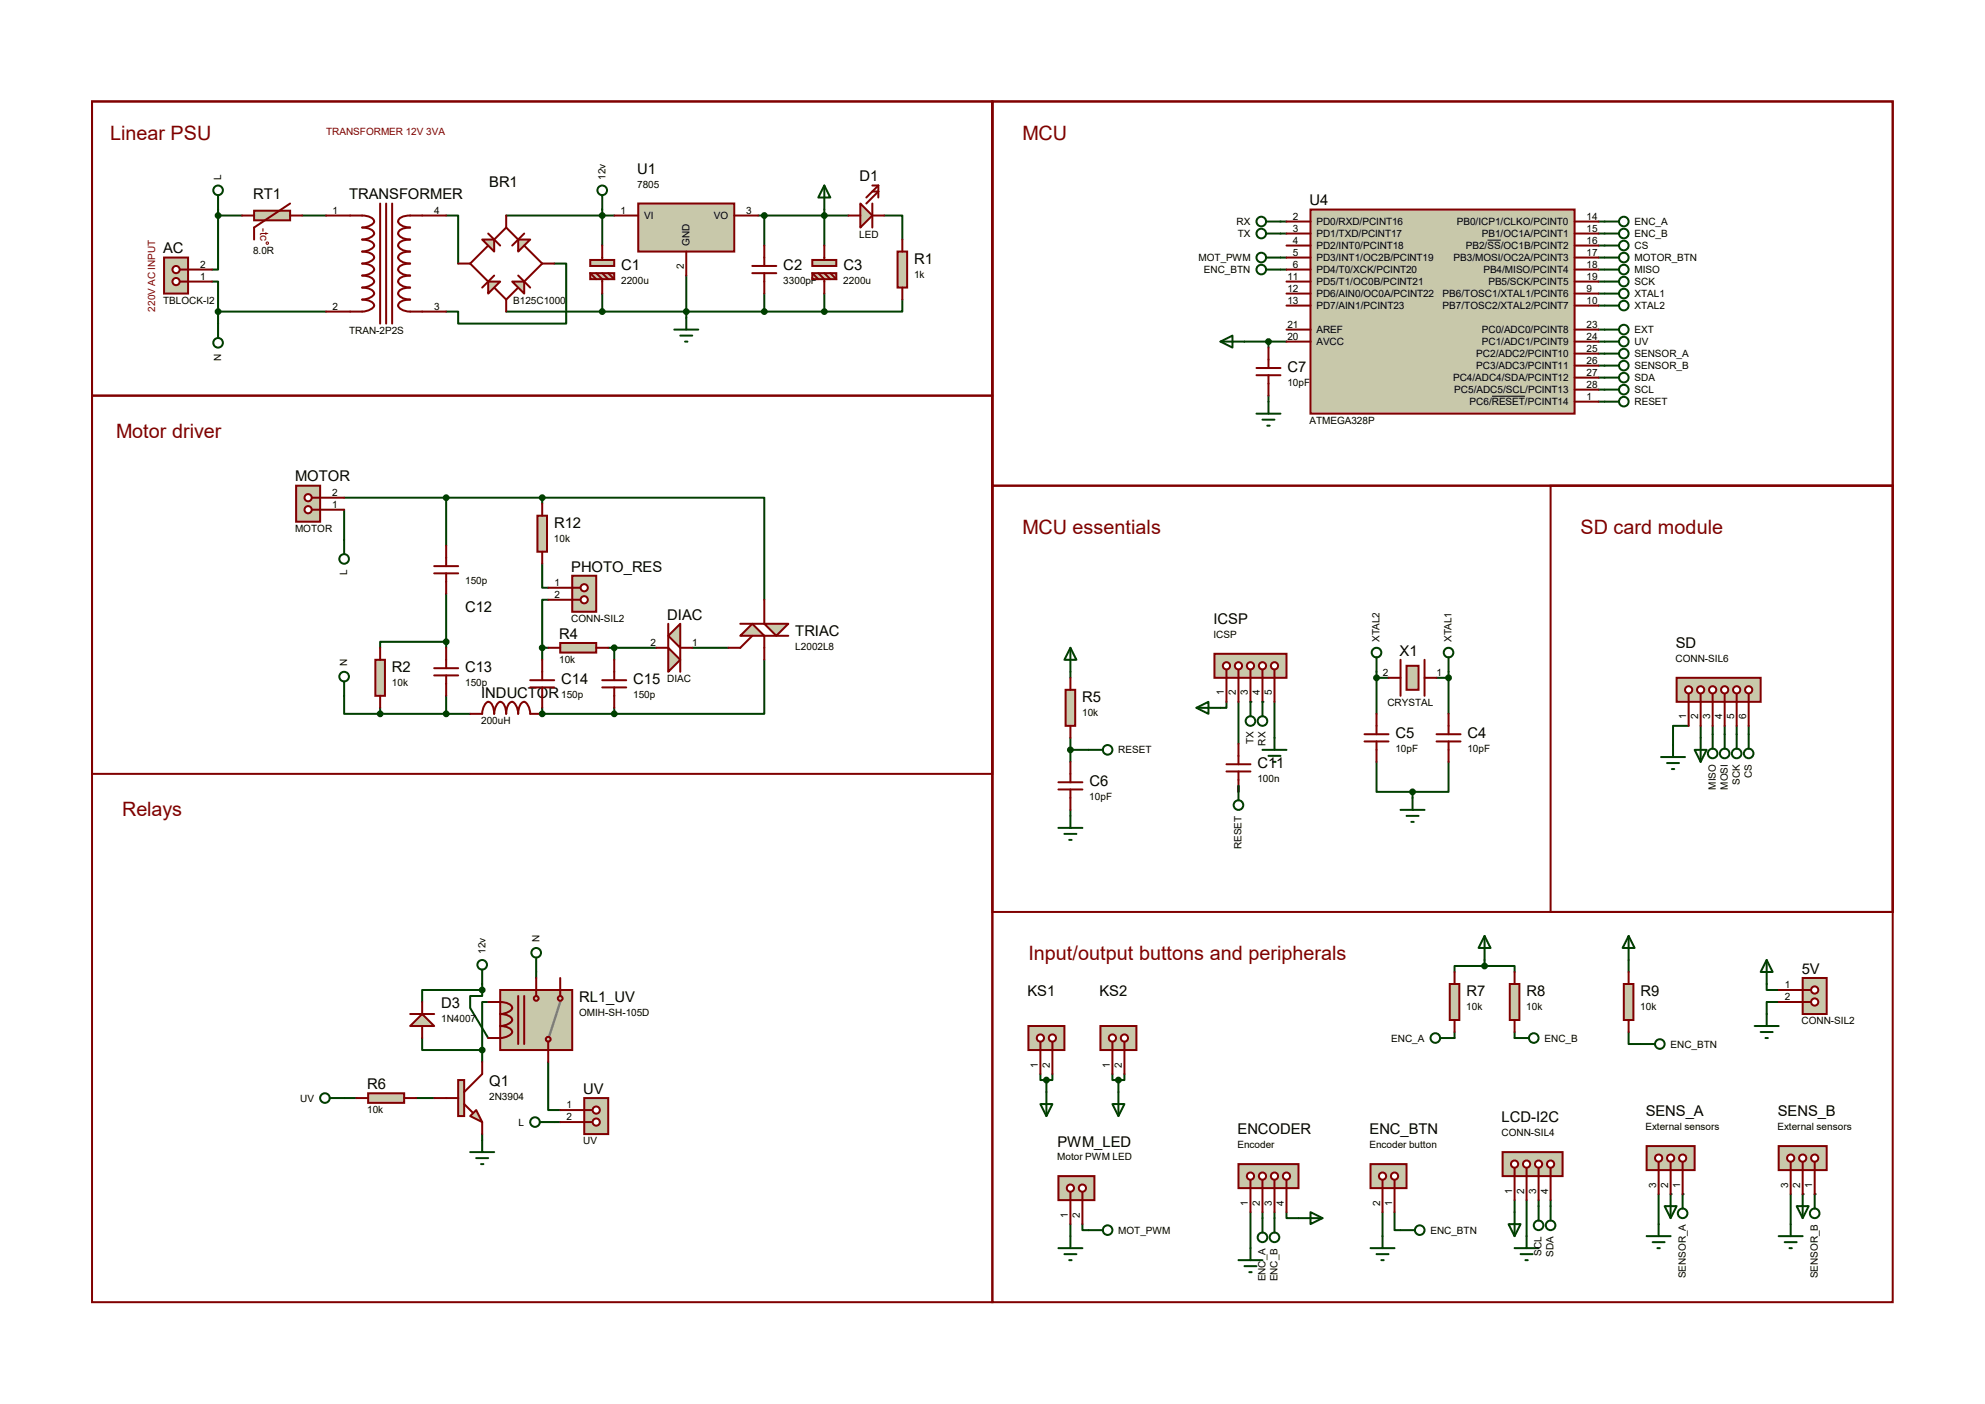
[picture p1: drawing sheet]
<svg xmlns="http://www.w3.org/2000/svg" width="420mm" height="297mm" viewBox="0 0 420 297" stroke-linecap="round" stroke-linejoin="round" font-family="sans-serif">
<g fill="none" stroke="#004000" stroke-width=".42">
<path d="M107.1 45.6h22.9M127.4 44.3v7.6M160.4 45.6h19.1M161.7 45.6v6.3M174.4 44.3v7.6M187.1 45.6h3.8v5.1M263.3 72.3h5.1v1.2M268.4 83.7v1.3M94.4 135.8h-14v1.2M94.4 125.6v11.4M80.4 149.7v1.3h19.1M94.4 147.2v3.8"/>
<path d="M114.7 149.7v1.3M226.5 142.1v1.3M259.5 148.5v1.2h-1.3M262 148.5v8.9M269.7 148.5v7.6M226.5 171.3v1.3M291.3 161.2v6.3h7.6M298.9 167.5v1.3M306.5 161.2v6.3h-7.6M314.1 204.3h6.4v1.3M314.1 204.3h-6.3v1.3M314.1 203.1v1.2"/>
<path d="M373.8 208.2v1.2h2.5M376.3 212h-2.5v2.5M72.8 232.3h2.6M88.1 232.3h3.8M102 239.9v1.3M116 224.7v10.1h2.5M292.5 256.4v5.1"/>
</g>
<circle cx="114.7" cy="151" r=".21" fill="#004000"/>
<g fill="none" stroke="#004000" stroke-width=".42">
<path d="M72.8 107.8v6.4M72.8 105.3h41.9M94.4 105.3v10.1M114.7 119.3v5h1.3M114.7 105.3h47v21.6M114.7 105.3v1.3M114.7 137h1.3M114.7 137v2.6M116 126.9h-1.3v10.1M128.7 137h10.2M130 137v2.6M146.5 137h7.6"/>
<path d="M161.7 139.6v11.4h-31.7M72.8 147.2v3.8h7.6M114.7 151h15.3M130 149.7v1.3M291.3 143.4h2.5M291.3 142.1v8.9M304 143.4h2.5M306.5 142.1v8.9M262 166.2v1.3M89.3 219.6v2.5h12.7M102 209.4h-12.7v2.6M102 209.4v1.3h-2.5v2.5l3.8 6.4"/>
<path d="M102 208.2v1.2M103.3 212h-1.3v10.1M113.5 205.6v1.3M102 222.1v2.6M117.3 237.4h1.2"/>
</g>
<g fill="#004000">
<circle cx="267.1" cy="148.5" r=".21"/>
<circle cx="264.6" cy="148.5" r=".21"/>
</g>
<g fill="none" stroke="#004000" stroke-width=".42">
<path d="M270.9 46.9h1.3M270.9 49.4h1.3M270.9 54.5h1.3M270.9 57h1.3M338.2 46.9h1.3M338.2 49.4h1.3M338.2 54.5h1.3M338.2 57h1.3M338.2 59.6h1.3M338.2 51.9h1.3M268.4 72.3h3.8M338.2 64.6h1.3"/>
<path d="M338.2 62.1h1.3M338.2 79.9h1.3M338.2 77.3h1.3M338.2 74.8h1.3M338.2 72.3h1.3M338.2 69.7h1.3M338.2 85h1.3M338.2 82.4h1.3M226.5 156.1v5.1M226.5 158.6h3.8M357.3 153.5h-3.3v4.1M359.8 153.5v2.6"/>
<path d="M362.4 153.5v1.8M364.9 153.5v1.8M367.5 153.5v1.8M370 153.5v1.8M307.8 218.3v1.3M320.5 218.3v1.3M344.6 218.3v2.6h2.5M344.6 203.1v2.5M220.1 227.2v1.3h1.3M221.4 228.5v2.5M222.7 227.2v1.3h-1.3M235.4 227.2v1.3h1.2"/>
<path d="M236.6 228.5v2.5M237.9 227.2v1.3h-1.3M226.5 259v2.5M229 259v1.2h1.3M264.6 256.4v7.6M267.1 256.4v1.3M269.7 256.4v1.3M272.2 256.4v1.3h2.5M295.1 256.4v3.8h1.2M320.5 253.9v2.5M323 253.9v7.6M325.5 253.9v1.2"/>
<path d="M328.1 253.9v1.2"/>
</g>
<g fill="#004000">
<circle cx="356" cy="252.6" r=".21"/>
<circle cx="353.5" cy="252.6" r=".21"/>
</g>
<path d="M350.9 252.6v6.4" fill="none" stroke="#004000" stroke-width=".42"/>
<g fill="#004000">
<circle cx="384" cy="252.6" r=".21"/>
<circle cx="381.4" cy="252.6" r=".21"/>
</g>
<g fill="none" stroke="#004000" stroke-width=".42">
<path d="M44.9 59.6h1.2v6.3M46.1 45.6v11.4h-1.2M46.1 45.6h5.1M46.1 44.3v1.3M63.9 45.6h5.1M94.4 45.6h2.5v10.2M117.3 55.8h2.5v12.7h-22.9v-2.6h-2.5M145.2 58.3v8.9M46.1 65.9v2.6M46.1 65.9h22.9M107.1 65.9h67.3M127.4 62.1v3.8"/>
<path d="M161.7 62.1v3.8M174.4 62.1v3.8M190.9 63.4v2.5h-16.5M378.9 252.6v6.4"/>
</g>
<path d="M53.8 44.6h7.6v2h-7.6z" fill="#c8c8aa" stroke="#800000" stroke-width=".42"/>
<path d="M51.2 45.6h2.6M61.4 43.1l-7.6 5v2.6M61.4 45.6h2.5" fill="none" stroke="#800000" stroke-width=".42"/>
<circle cx="56.6" cy="51.4" r=".25" fill="none" stroke="#800000" stroke-width=".21"/>
<path d="M109.6 50.7h2.6l-2.6 2.5z" fill="#c8c8aa" stroke="#800000" stroke-width=".42"/>
<path d="M103.3 49.4l2.5 2.5M103.3 51.9l-3.8 3.9 3.8 3.8M104.6 58.3l-2.6 2.5M104.6 50.7l2.5-2.6 2.5 2.6M109.6 58.3l2.6 2.5M110.9 49.4l-2.5 2.5M110.9 51.9l3.8 3.9-3.8 3.8M104.6 60.8l2.5 2.6 2.5-2.6" fill="none" stroke="#800000" stroke-width=".42"/>
<g fill="#c8c8aa" stroke="#800000" stroke-width=".42">
<path d="M103.3 59.6h2.5l-2.5 2.5z"/>
<path d="M102 50.7h2.6v2.5z"/>
<path d="M108.4 59.6h2.5v2.5z"/>
</g>
<path d="M96.9 55.8h2.6M107.1 45.6v2.5M114.7 55.8h2.6M107.1 63.4v2.5" fill="none" stroke="#800000" stroke-width=".42"/>
<g fill="none" stroke="#004000" stroke-width=".42">
<path d="M127.4 41.3v3"/>
<circle cx="127.4" cy="40.3" r="1.02"/>
</g>
<path d="M135 43.1h20.4v10.1h-20.4z" fill="#c8c8aa" stroke="#800000" stroke-width=".42"/>
<path d="M130 45.6h5M145.2 53.2v5.1M155.4 45.6h5" fill="none" stroke="#800000" stroke-width=".42"/>
<g fill="#c8c8aa" stroke="#800000" stroke-width=".42">
<path d="M124.9 55h5.1v1.3h-5.1z"/>
<path d="M124.9 57.8h5.1v1.3h-5.1z"/>
</g>
<path d="M124.9 57.8l1.3 1.3M126.2 57.8l1.2 1.3v3M127.4 51.9v3.1M127.4 57.8l1.3 1.3M128.7 57.8l1.3 1.3M159.2 56.3h5.1M159.2 57.8h5.1M161.7 51.9v4.4M161.7 57.8v4.3" fill="none" stroke="#800000" stroke-width=".42"/>
<circle cx="127.4" cy="45.6" r=".51" fill="#004000" stroke="#004000" stroke-width=".42"/>
<g fill="#c8c8aa" stroke="#800000" stroke-width=".42">
<path d="M171.9 55h5.1v1.3h-5.1z"/>
<path d="M171.9 57.8h5.1v1.3h-5.1z"/>
</g>
<path d="M171.9 57.8l1.2 1.3M173.1 57.8l1.3 1.3v3M174.4 51.9v3.1M174.4 57.8l1.3 1.3M175.7 57.8l1.3 1.3" fill="none" stroke="#800000" stroke-width=".42"/>
<circle cx="161.7" cy="45.6" r=".51" fill="#004000" stroke="#004000" stroke-width=".42"/>
<path d="M182 43.1l2.6 2.5-2.6 2.5z" fill="#c8c8aa" stroke="#800000" stroke-width=".42"/>
<path d="M184.6 39.2h1.2M185.8 39.2l-2.5 2.6M185.8 39.2v2.6M179.5 45.6h2.5M184.6 43.1v5M184.6 40.5h1.2l-2.5 2.6M184.6 45.6h2.5" fill="none" stroke="#800000" stroke-width=".42"/>
<circle cx="174.4" cy="45.6" r=".51" fill="#004000" stroke="#004000" stroke-width=".42"/>
<path d="M189.9 53.2h2v7.6h-2z" fill="#c8c8aa" stroke="#800000" stroke-width=".42"/>
<path d="M190.9 50.7v2.5M190.9 60.8v2.6M296.3 139.6v7.6M301.4 139.6v7.6" fill="none" stroke="#800000" stroke-width=".42"/>
<path d="M142.7 69.7h5M143.9 71h2.6M144.9 72.3h.6M145.2 67.2v2.5" fill="none" stroke="#004000" stroke-width=".42"/>
<path d="M297.6 140.8h2.5v5.1h-2.5z" fill="#c8c8aa" stroke="#800000" stroke-width=".42"/>
<path d="M288.7 155.3h5.1M288.7 156.8h5.1M291.3 151v4.3M291.3 156.8v4.4M293.8 143.4h2.5M301.4 143.4h2.6M304 155.3h5M304 156.8h5M306.5 151v4.3M306.5 156.8v4.4" fill="none" stroke="#800000" stroke-width=".42"/>
<path d="M174.4 39.2l1.3 2.6h-2.6zM174.4 39.2v5.1M258.2 72.3l2.6-1.3v2.5zM258.2 72.3h5.1M296.3 171.3h5.1M297.6 172.6h2.5M298.6 173.9h.5M298.9 168.8v2.5" fill="none" stroke="#004000" stroke-width=".42"/>
<circle cx="298.9" cy="167.5" r=".51" fill="#004000" stroke="#004000" stroke-width=".42"/>
<path d="M225.5 145.9h2v7.6h-2z" fill="#c8c8aa" stroke="#800000" stroke-width=".42"/>
<path d="M265.9 77.9h5M265.9 79.4h5M268.4 73.5v4.4M268.4 79.4v4.3M226.5 143.4v2.5M226.5 153.5v2.6M223.9 165.5h5.1M223.9 167h5.1M226.5 161.2v4.3M226.5 167v4.3" fill="none" stroke="#800000" stroke-width=".42"/>
<path d="M265.9 87.5h5M267.1 88.8h2.6M268.1 90h.5M268.4 85v2.5M226.5 137l1.3 2.6h-2.6zM226.5 137v5.1M223.9 175.1h5.1M225.2 176.4h2.6M226.2 177.7h.5M226.5 172.6v2.5" fill="none" stroke="#004000" stroke-width=".42"/>
<path d="M105.8 209.4h15.3v12.7h-15.3z" fill="#c8c8aa" stroke="#800000" stroke-width=".42"/>
<path d="M118.5 212l-2.3 7.1" fill="none" stroke="#808080" stroke-width=".51"/>
<g fill="#c8c8aa" stroke="#800000" stroke-width=".42">
<circle cx="116" cy="219.8" r=".51"/>
<circle cx="113.5" cy="211.2" r=".51"/>
</g>
<path d="M105.8 212a2.31 2.31 0 0 1 2.6 1.2 2.69 2.69 0 0 1-2.6 1.3 2.31 2.31 0 0 1 2.6 1.3 2.69 2.69 0 0 1-2.6 1.2 2.31 2.31 0 0 1 2.6 1.3 2.69 2.69 0 0 1-2.6 1.3M109.6 210.7v10.2M110.9 210.7v10.2M113.5 209.4v1.3M116 220.3v1.8" fill="none" stroke="#800000" stroke-width=".42"/>
<circle cx="118.5" cy="211.2" r=".51" fill="#c8c8aa" stroke="#800000" stroke-width=".42"/>
<path d="M103.3 212h2.5M103.3 219.6h2.5M113.5 206.9v2.5M118.5 206.9v3.8M116 222.1v2.6" fill="none" stroke="#800000" stroke-width=".42"/>
<g fill="#c8c8aa" stroke="#800000" stroke-width=".42">
<path d="M99.5 236.1l1.3-1.3 1.2 2.6z"/>
<path d="M96.9 228.5h1.3v7.6h-1.3z"/>
</g>
<path d="M91.9 232.3h5M98.2 233.6l1.8 1.7M102 224.7v2.5l-3.8 3.8M102 237.4v2.5" fill="none" stroke="#800000" stroke-width=".42"/>
<g fill="none" stroke="#004000" stroke-width=".42">
<path d="M102 205.1v3.1M99.5 243.7h5.1M100.8 245h2.5M101.8 246.3h.5M102 241.2v2.5"/>
<circle cx="102" cy="204.1" r="1.02"/>
</g>
<path d="M89.3 214.5l2.6 2.5h-5.1z" fill="#c8c8aa" stroke="#800000" stroke-width=".42"/>
<path d="M86.8 214.5h5.1M89.3 212v2.5M89.3 217v2.6" fill="none" stroke="#800000" stroke-width=".42"/>
<path d="M77.9 231.3h7.6v2h-7.6z" fill="#c8c8aa" stroke="#800000" stroke-width=".42"/>
<path d="M75.4 232.3h2.5M85.5 232.3h2.6" fill="none" stroke="#800000" stroke-width=".42"/>
<g fill="none" stroke="#004000" stroke-width=".42">
<path d="M69.8 232.3h3"/>
<circle cx="68.7" cy="232.3" r="1.02"/>
</g>
<path d="M306.7 208.2h2.1v7.6h-2.1z" fill="#c8c8aa" stroke="#800000" stroke-width=".42"/>
<path d="M307.8 205.6v2.6M307.8 215.8v2.5" fill="none" stroke="#800000" stroke-width=".42"/>
<path d="M319.4 208.2h2.1v7.6h-2.1z" fill="#c8c8aa" stroke="#800000" stroke-width=".42"/>
<path d="M320.5 205.6v2.6M320.5 215.8v2.5" fill="none" stroke="#800000" stroke-width=".42"/>
<path d="M314.1 198l1.3 2.5h-2.6zM314.1 198v5.1" fill="none" stroke="#004000" stroke-width=".42"/>
<circle cx="314.1" cy="204.3" r=".51" fill="#004000" stroke="#004000" stroke-width=".42"/>
<path d="M343.6 208.2h2v7.6h-2z" fill="#c8c8aa" stroke="#800000" stroke-width=".42"/>
<path d="M344.6 205.6v2.6M344.6 215.8v2.5" fill="none" stroke="#800000" stroke-width=".42"/>
<circle cx="268.4" cy="72.3" r=".51" fill="#004000" stroke="#004000" stroke-width=".42"/>
<g fill="none" stroke="#004000" stroke-width=".42">
<path d="M339.5 72.3h3.1"/>
<circle cx="343.6" cy="72.3" r="1.02"/>
</g>
<path d="M257 138.3h15.2v5.1h-15.2z" fill="#c8c8aa" stroke="#800000" stroke-width=".42"/>
<path d="M259.5 141.6v1.8" fill="none" stroke="#800000" stroke-width=".42"/>
<circle cx="259.5" cy="140.8" r=".76" fill="#fff" stroke="#800000" stroke-width=".42"/>
<path d="M262 141.6v1.8" fill="none" stroke="#800000" stroke-width=".42"/>
<circle cx="262" cy="140.8" r=".76" fill="#fff" stroke="#800000" stroke-width=".42"/>
<path d="M264.6 141.6v1.8" fill="none" stroke="#800000" stroke-width=".42"/>
<circle cx="264.6" cy="140.8" r=".76" fill="#fff" stroke="#800000" stroke-width=".42"/>
<path d="M267.1 141.6v1.8" fill="none" stroke="#800000" stroke-width=".42"/>
<circle cx="267.1" cy="140.8" r=".76" fill="#fff" stroke="#800000" stroke-width=".42"/>
<path d="M269.7 141.6v1.8" fill="none" stroke="#800000" stroke-width=".42"/>
<circle cx="269.7" cy="140.8" r=".76" fill="#fff" stroke="#800000" stroke-width=".42"/>
<path d="M259.5 143.4v5.1M262 143.4v5.1M264.6 143.4v5.1M267.1 143.4v5.1M269.7 143.4v5.1" fill="none" stroke="#800000" stroke-width=".42"/>
<g fill="none" stroke="#004000" stroke-width=".42">
<path d="M339.5 69.7h3.1M253.2 149.7l2.5-1.2v2.5zM253.2 149.7h5M267.1 158.6h5.1M268.4 159.9h2.5M269.7 156.1v2.5M269.4 161.2h.5"/>
<circle cx="343.6" cy="69.7" r="1.02"/>
</g>
<path d="M262 246.3h12.7v5h-12.7z" fill="#c8c8aa" stroke="#800000" stroke-width=".42"/>
<path d="M264.6 249.6v1.7" fill="none" stroke="#800000" stroke-width=".42"/>
<circle cx="264.6" cy="248.8" r=".76" fill="#fff" stroke="#800000" stroke-width=".42"/>
<path d="M267.1 249.6v1.7" fill="none" stroke="#800000" stroke-width=".42"/>
<circle cx="267.1" cy="248.8" r=".76" fill="#fff" stroke="#800000" stroke-width=".42"/>
<path d="M269.7 249.6v1.7" fill="none" stroke="#800000" stroke-width=".42"/>
<circle cx="269.7" cy="248.8" r=".76" fill="#fff" stroke="#800000" stroke-width=".42"/>
<path d="M272.2 249.6v1.7" fill="none" stroke="#800000" stroke-width=".42"/>
<circle cx="272.2" cy="248.8" r=".76" fill="#fff" stroke="#800000" stroke-width=".42"/>
<path d="M264.6 251.3v5.1M267.1 251.3v5.1M269.7 251.3v5.1M272.2 251.3v5.1" fill="none" stroke="#800000" stroke-width=".42"/>
<path d="M290 264h5.1M291.3 265.3h2.5M292.3 266.6h.5M292.5 261.5v2.5" fill="none" stroke="#004000" stroke-width=".42"/>
<path d="M290 246.3h7.6v5h-7.6z" fill="#c8c8aa" stroke="#800000" stroke-width=".42"/>
<path d="M295.1 249.6v1.7" fill="none" stroke="#800000" stroke-width=".42"/>
<circle cx="295.1" cy="248.8" r=".76" fill="#fff" stroke="#800000" stroke-width=".42"/>
<path d="M292.5 249.6v1.7" fill="none" stroke="#800000" stroke-width=".42"/>
<circle cx="292.5" cy="248.8" r=".76" fill="#fff" stroke="#800000" stroke-width=".42"/>
<path d="M262 157.4v4.3M259.5 163.2h5.1M259.5 161.7h5.1M262 163.2v4.3M292.5 251.3v5.1M295.1 251.3v5.1" fill="none" stroke="#800000" stroke-width=".42"/>
<path d="M123.6 232.3h5.1v7.6h-5.1z" fill="#c8c8aa" stroke="#800000" stroke-width=".42"/>
<path d="M123.6 234.8h1.8" fill="none" stroke="#800000" stroke-width=".42"/>
<circle cx="126.2" cy="234.8" r=".76" fill="#fff" stroke="#800000" stroke-width=".42"/>
<path d="M123.6 237.4h1.8" fill="none" stroke="#800000" stroke-width=".42"/>
<circle cx="126.2" cy="237.4" r=".76" fill="#fff" stroke="#800000" stroke-width=".42"/>
<path d="M118.5 234.8h5.1M118.5 237.4h5.1" fill="none" stroke="#800000" stroke-width=".42"/>
<path d="M62.7 102.7h5v7.7h-5z" fill="#c8c8aa" stroke="#800000" stroke-width=".42"/>
<path d="M66 107.8h1.7" fill="none" stroke="#800000" stroke-width=".42"/>
<circle cx="65.2" cy="107.8" r=".76" fill="#fff" stroke="#800000" stroke-width=".42"/>
<path d="M66 105.3h1.7" fill="none" stroke="#800000" stroke-width=".42"/>
<circle cx="65.2" cy="105.3" r=".76" fill="#fff" stroke="#800000" stroke-width=".42"/>
<path d="M67.7 107.8h5.1M67.7 105.3h5.1" fill="none" stroke="#800000" stroke-width=".42"/>
<path d="M34.7 54.5h5.1v7.6h-5.1z" fill="#c8c8aa" stroke="#800000" stroke-width=".42"/>
<path d="M38 59.6h1.8" fill="none" stroke="#800000" stroke-width=".42"/>
<circle cx="37.3" cy="59.6" r=".76" fill="#fff" stroke="#800000" stroke-width=".42"/>
<path d="M38 57h1.8" fill="none" stroke="#800000" stroke-width=".42"/>
<circle cx="37.3" cy="57" r=".76" fill="#fff" stroke="#800000" stroke-width=".42"/>
<path d="M39.8 59.6h5.1M39.8 57h5.1" fill="none" stroke="#800000" stroke-width=".42"/>
<g fill="none" stroke="#004000" stroke-width=".42">
<path d="M339.5 74.8h3.1M339.5 77.3h3.1M350.9 259v2.5M356 252.6v3.1M348.4 261.5h5.1M349.7 262.8h2.5M350.7 264h.5"/>
<circle cx="343.6" cy="74.8" r="1.02"/>
<circle cx="343.6" cy="77.3" r="1.02"/>
<circle cx="356" cy="256.7" r="1.02"/>
</g>
<path d="M381.4 206.9h5.1v7.6h-5.1z" fill="#c8c8aa" stroke="#800000" stroke-width=".42"/>
<path d="M381.4 209.4h1.8" fill="none" stroke="#800000" stroke-width=".42"/>
<circle cx="384" cy="209.4" r=".76" fill="#fff" stroke="#800000" stroke-width=".42"/>
<path d="M381.4 212h1.8" fill="none" stroke="#800000" stroke-width=".42"/>
<circle cx="384" cy="212" r=".76" fill="#fff" stroke="#800000" stroke-width=".42"/>
<path d="M91.9 119.8h5M94.4 115.4v4.4M91.9 121.3h5M94.4 121.3v4.3M94.4 137v4.4M91.9 141.4h5M91.9 142.9h5M94.4 142.9v4.3M376.3 209.4h5.1M376.3 212h5.1" fill="none" stroke="#800000" stroke-width=".42"/>
<path d="M371.3 217h5M372.5 218.3h2.6M373.5 219.6h.6M373.8 203.1l1.3 2.5h-2.6zM373.8 203.1v5.1M373.8 214.5v2.5" fill="none" stroke="#004000" stroke-width=".42"/>
<path d="M79.4 139.6h2v7.6h-2z" fill="#c8c8aa" stroke="#800000" stroke-width=".42"/>
<path d="M80.4 137v2.6M114.7 139.6v4.3M130 139.6v4.3M80.4 147.2v2.5M99.5 151h2.5a2.69 2.69 0 0 1 1.3-2.5 2.31 2.31 0 0 1 1.3 2.5 2.69 2.69 0 0 1 1.2-2.5 2.31 2.31 0 0 1 1.3 2.5 2.31 2.31 0 0 1 1.3-2.5 2.69 2.69 0 0 1 1.2 2.5 2.31 2.31 0 0 1 1.3-2.5 2.69 2.69 0 0 1 1.3 2.5h2.5M112.2 145.4h5.1M112.2 143.9h5.1M114.7 145.4v4.3M127.4 145.4h5.1M127.4 143.9h5.1M130 145.4v4.3" fill="none" stroke="#800000" stroke-width=".42"/>
<g fill="#004000" stroke="#004000" stroke-width=".42">
<circle cx="80.4" cy="151" r=".51"/>
<circle cx="94.4" cy="135.8" r=".51"/>
<circle cx="94.4" cy="151" r=".51"/>
<circle cx="114.7" cy="151" r=".51"/>
</g>
<path d="M118.5 136h7.7v2h-7.7z" fill="#c8c8aa" stroke="#800000" stroke-width=".42"/>
<path d="M116 137h2.5M126.2 137h2.5" fill="none" stroke="#800000" stroke-width=".42"/>
<path d="M113.7 109.1h2v7.6h-2z" fill="#c8c8aa" stroke="#800000" stroke-width=".42"/>
<path d="M114.7 106.6v2.5M114.7 116.7v2.6" fill="none" stroke="#800000" stroke-width=".42"/>
<path d="M121.1 121.8h5.1v7.6h-5.1z" fill="#c8c8aa" stroke="#800000" stroke-width=".42"/>
<path d="M121.1 124.3h1.8" fill="none" stroke="#800000" stroke-width=".42"/>
<circle cx="123.6" cy="124.3" r=".76" fill="#fff" stroke="#800000" stroke-width=".42"/>
<path d="M121.1 126.9h1.8" fill="none" stroke="#800000" stroke-width=".42"/>
<circle cx="123.6" cy="126.9" r=".76" fill="#fff" stroke="#800000" stroke-width=".42"/>
<path d="M116 124.3h5.1M116 126.9h5.1" fill="none" stroke="#800000" stroke-width=".42"/>
<circle cx="114.7" cy="137" r=".51" fill="#004000" stroke="#004000" stroke-width=".42"/>
<g fill="#c8c8aa" stroke="#800000" stroke-width=".42">
<path d="M161.7 132h5.1l-2.5 2.5z"/>
<path d="M156.6 134.5l2.6-2.5 2.5 2.5z"/>
</g>
<path d="M159.2 134.5l-2.6 2.5h-2.5M161.7 126.9v5.1h-5.1M166.8 134.5h-5.1v5.1" fill="none" stroke="#800000" stroke-width=".42"/>
<g fill="#c8c8aa" stroke="#800000" stroke-width=".42">
<path d="M141.4 137l2.5 2.6-2.5 2.5z"/>
<path d="M141.4 134.5l2.5-2.5v5z"/>
</g>
<path d="M141.4 132v5h-2.5M146.5 137h-2.6v5.1" fill="none" stroke="#800000" stroke-width=".42"/>
<g fill="#004000" stroke="#004000" stroke-width=".42">
<circle cx="130" cy="137" r=".51"/>
<circle cx="130" cy="151" r=".51"/>
<circle cx="102" cy="222.1" r=".51"/>
<circle cx="102" cy="209.4" r=".51"/>
</g>
<path d="M223.9 248.8h7.7v5.1h-7.7z" fill="#c8c8aa" stroke="#800000" stroke-width=".42"/>
<path d="M226.5 252.1v1.8" fill="none" stroke="#800000" stroke-width=".42"/>
<circle cx="226.5" cy="251.3" r=".76" fill="#fff" stroke="#800000" stroke-width=".42"/>
<path d="M229 252.1v1.8" fill="none" stroke="#800000" stroke-width=".42"/>
<circle cx="229" cy="251.3" r=".76" fill="#fff" stroke="#800000" stroke-width=".42"/>
<path d="M19.5 21.5h190.5v254h-190.5zM19.5 21.5h190.5v62.2h-190.5zM210 21.5h190.5v254h-190.5zM210 21.5h190.5v81.2h-190.5zM19.5 83.7h190.5v80h-190.5zM210 102.7h190.5v90.2h-190.5zM328.1 102.7h72.4v90.2h-72.4zM226.5 253.9v5.1M229 253.9v5.1" fill="none" stroke="#800000" stroke-width=".42"/>
<g fill="none" stroke="#004000" stroke-width=".42">
<path d="M46.1 41.3v3M267.9 54.5h3M267.9 46.9h3M267.9 49.4h3M267.9 57h3M339.5 54.5h3.1M339.5 46.9h3.1M339.5 49.4h3.1M46.1 68.5v3M339.5 64.6h3.1M339.5 62.1h3.1M339.5 85h3.1"/>
<path d="M72.8 114.2v3M291.3 139.1v3M306.5 139.1v3M72.8 144.1v3.1M230.3 158.6h3M264.6 148.5v3M267.1 148.5v3M262 166.2v3.1M344.6 198l1.3 2.5h-2.6zM344.6 198v5.1M113.5 202.6v3M304.7 219.6h3.1"/>
<path d="M320.5 219.6h3M114.2 237.4h3.1M347.1 220.9h3.1M267.1 257.7v3M269.7 257.7v3M274.7 257.7h5.1M277.3 256.4l2.5 1.3-2.5 1.3zM223.9 264h5.1M225.2 265.3h2.6M226.2 266.6h.5M226.5 261.5v2.5M230.3 260.2h3"/>
<path d="M262 266.6h5.1M263.3 267.8h2.6M264.3 269.1h.5M264.6 264v2.6M296.3 260.2h3.1"/>
<circle cx="46.1" cy="40.3" r="1.02"/>
<circle cx="266.9" cy="46.9" r="1.02"/>
<circle cx="266.9" cy="49.4" r="1.02"/>
<circle cx="266.9" cy="57" r="1.02"/>
<circle cx="266.9" cy="54.5" r="1.02"/>
<circle cx="343.6" cy="46.9" r="1.02"/>
<circle cx="343.6" cy="49.4" r="1.02"/>
<circle cx="343.6" cy="54.5" r="1.02"/>
<circle cx="46.1" cy="72.5" r="1.02"/>
<circle cx="343.6" cy="64.6" r="1.02"/>
<circle cx="343.6" cy="62.1" r="1.02"/>
<circle cx="343.6" cy="85" r="1.02"/>
<circle cx="72.8" cy="118.2" r="1.02"/>
<circle cx="291.3" cy="138" r="1.02"/>
<circle cx="306.5" cy="138" r="1.02"/>
<circle cx="72.8" cy="143.1" r="1.02"/>
<circle cx="234.4" cy="158.6" r="1.02"/>
<circle cx="264.6" cy="152.5" r="1.02"/>
<circle cx="267.1" cy="152.5" r="1.02"/>
<circle cx="262" cy="170.3" r="1.02"/>
<circle cx="113.5" cy="201.5" r="1.02"/>
<circle cx="303.7" cy="219.6" r="1.02"/>
<circle cx="324.5" cy="219.6" r="1.02"/>
<circle cx="113.2" cy="237.4" r="1.02"/>
<circle cx="351.2" cy="220.9" r="1.02"/>
<circle cx="234.4" cy="260.2" r="1.02"/>
<circle cx="267.1" cy="261.7" r="1.02"/>
<circle cx="269.7" cy="261.7" r="1.02"/>
<circle cx="300.4" cy="260.2" r="1.02"/>
</g>
<g fill="#004000" stroke="#004000" stroke-width=".42">
<circle cx="291.3" cy="143.4" r=".51"/>
<circle cx="306.5" cy="143.4" r=".51"/>
<circle cx="114.7" cy="105.3" r=".51"/>
<circle cx="94.4" cy="105.3" r=".51"/>
<circle cx="226.5" cy="158.6" r=".51"/>
</g>
<path d="M354.8 143.4h17.7v5.1h-17.7z" fill="#c8c8aa" stroke="#800000" stroke-width=".42"/>
<path d="M357.3 146.7v1.8" fill="none" stroke="#800000" stroke-width=".42"/>
<circle cx="357.3" cy="145.9" r=".76" fill="#fff" stroke="#800000" stroke-width=".42"/>
<path d="M359.8 146.7v1.8" fill="none" stroke="#800000" stroke-width=".42"/>
<circle cx="359.8" cy="145.9" r=".76" fill="#fff" stroke="#800000" stroke-width=".42"/>
<path d="M362.4 146.7v1.8" fill="none" stroke="#800000" stroke-width=".42"/>
<circle cx="362.4" cy="145.9" r=".76" fill="#fff" stroke="#800000" stroke-width=".42"/>
<path d="M364.9 146.7v1.8" fill="none" stroke="#800000" stroke-width=".42"/>
<circle cx="364.9" cy="145.9" r=".76" fill="#fff" stroke="#800000" stroke-width=".42"/>
<path d="M367.5 146.7v1.8" fill="none" stroke="#800000" stroke-width=".42"/>
<circle cx="367.5" cy="145.9" r=".76" fill="#fff" stroke="#800000" stroke-width=".42"/>
<path d="M370 146.7v1.8" fill="none" stroke="#800000" stroke-width=".42"/>
<circle cx="370" cy="145.9" r=".76" fill="#fff" stroke="#800000" stroke-width=".42"/>
<path d="M357.3 148.5v5M359.8 148.5v5M362.4 148.5v5M364.9 148.5v5M367.5 148.5v5M370 148.5v5" fill="none" stroke="#800000" stroke-width=".42"/>
<g fill="none" stroke="#004000" stroke-width=".42">
<path d="M339.5 57h3.1M339.5 59.6h3.1M339.5 79.9h3.1M339.5 82.4h3.1M354 157.6v2.5M358.6 158.6h2.5l-1.3 2.6zM359.8 156.1v5.1M362.4 155.3v3.1M364.9 155.3v3.1M367.5 155.3v3.1M370 155.3v3.1M351.5 160.1h5"/>
<path d="M352.7 161.4h2.6M353.7 162.7h.5"/>
<circle cx="343.6" cy="57" r="1.02"/>
<circle cx="343.6" cy="59.6" r="1.02"/>
<circle cx="343.6" cy="79.9" r="1.02"/>
<circle cx="343.6" cy="82.4" r="1.02"/>
<circle cx="362.4" cy="159.4" r="1.02"/>
<circle cx="364.9" cy="159.4" r="1.02"/>
<circle cx="367.5" cy="159.4" r="1.02"/>
<circle cx="370" cy="159.4" r="1.02"/>
</g>
<path d="M277.3 44.3h55.9v43.2h-55.9z" fill="#c8c8aa" stroke="#800000" stroke-width=".42"/>
<g fill="none" stroke="#800000" stroke-width=".42">
<path d="M272.2 46.9h5.1M272.2 49.4h5.1M272.2 54.5h5.1M272.2 51.9h5.1M272.2 59.6h5.1M272.2 57h5.1M333.2 46.9h5M333.2 49.4h5M333.2 54.5h5M333.2 51.9h5M333.2 59.6h5M333.2 57h5"/>
<path d="M272.2 62.1h5.1M272.2 64.6h5.1M272.2 72.3h5.1M272.2 69.7h5.1M333.2 62.1h5M333.2 64.6h5M333.2 79.9h5M333.2 77.3h5M333.2 74.8h5M333.2 72.3h5M333.2 69.7h5M333.2 85h5"/>
<path d="M333.2 82.4h5"/>
</g>
<path d="M314.7 50.8h2.8M315.7 83.8h7" fill="none" stroke="#000" stroke-width=".21"/>
<path d="M317.9 243.7h12.7v5.1h-12.7z" fill="#c8c8aa" stroke="#800000" stroke-width=".42"/>
<path d="M320.5 247v1.8" fill="none" stroke="#800000" stroke-width=".42"/>
<circle cx="320.5" cy="246.3" r=".76" fill="#fff" stroke="#800000" stroke-width=".42"/>
<path d="M323 247v1.8" fill="none" stroke="#800000" stroke-width=".42"/>
<circle cx="323" cy="246.3" r=".76" fill="#fff" stroke="#800000" stroke-width=".42"/>
<path d="M325.5 247v1.8" fill="none" stroke="#800000" stroke-width=".42"/>
<circle cx="325.5" cy="246.3" r=".76" fill="#fff" stroke="#800000" stroke-width=".42"/>
<path d="M328.1 247v1.8" fill="none" stroke="#800000" stroke-width=".42"/>
<circle cx="328.1" cy="246.3" r=".76" fill="#fff" stroke="#800000" stroke-width=".42"/>
<path d="M320.5 248.8v5.1M323 248.8v5.1M325.5 248.8v5.1M328.1 248.8v5.1" fill="none" stroke="#800000" stroke-width=".42"/>
<g fill="none" stroke="#004000" stroke-width=".42">
<path d="M339.5 51.9h3.1M319.2 259h2.5l-1.2 2.5zM320.5 256.4v5.1M325.5 255.1v3.1M328.1 255.1v3.1M320.5 264h5M321.7 265.3h2.6M322.7 266.6h.6M323 261.5v2.5"/>
<circle cx="343.6" cy="51.9" r="1.02"/>
<circle cx="325.5" cy="259.2" r="1.02"/>
<circle cx="328.1" cy="259.2" r="1.02"/>
</g>
<path d="M217.6 217h7.6v5.1h-7.6z" fill="#c8c8aa" stroke="#800000" stroke-width=".42"/>
<path d="M220.1 220.3v1.8" fill="none" stroke="#800000" stroke-width=".42"/>
<circle cx="220.1" cy="219.6" r=".76" fill="#fff" stroke="#800000" stroke-width=".42"/>
<path d="M222.7 220.3v1.8" fill="none" stroke="#800000" stroke-width=".42"/>
<circle cx="222.7" cy="219.6" r=".76" fill="#fff" stroke="#800000" stroke-width=".42"/>
<path d="M220.1 222.1v5.1M222.7 222.1v5.1" fill="none" stroke="#800000" stroke-width=".42"/>
<path d="M220.1 233.6h2.6l-1.3 2.5zM221.4 231v5.1" fill="none" stroke="#004000" stroke-width=".42"/>
<circle cx="221.4" cy="228.5" r=".51" fill="#004000" stroke="#004000" stroke-width=".42"/>
<path d="M232.8 217h7.7v5.1h-7.7z" fill="#c8c8aa" stroke="#800000" stroke-width=".42"/>
<path d="M235.4 220.3v1.8" fill="none" stroke="#800000" stroke-width=".42"/>
<circle cx="235.4" cy="219.6" r=".76" fill="#fff" stroke="#800000" stroke-width=".42"/>
<path d="M237.9 220.3v1.8" fill="none" stroke="#800000" stroke-width=".42"/>
<circle cx="237.9" cy="219.6" r=".76" fill="#fff" stroke="#800000" stroke-width=".42"/>
<path d="M235.4 222.1v5.1M237.9 222.1v5.1" fill="none" stroke="#800000" stroke-width=".42"/>
<g fill="none" stroke="#004000" stroke-width=".42">
<path d="M235.4 233.6h2.5l-1.3 2.5zM236.6 231v5.1M352.2 255.1h2.6l-1.3 2.6zM353.5 252.6v5.1M378.9 259v2.5M384 252.6v3.1M376.3 261.5h5.1M377.6 262.8h2.6M378.6 264h.5"/>
<circle cx="384" cy="256.7" r="1.02"/>
</g>
<circle cx="236.6" cy="228.5" r=".51" fill="#004000" stroke="#004000" stroke-width=".42"/>
<path d="M348.4 242.4h10.2v5.1h-10.2z" fill="#c8c8aa" stroke="#800000" stroke-width=".42"/>
<path d="M356 245.7v1.8" fill="none" stroke="#800000" stroke-width=".42"/>
<circle cx="356" cy="245" r=".76" fill="#fff" stroke="#800000" stroke-width=".42"/>
<path d="M353.5 245.7v1.8" fill="none" stroke="#800000" stroke-width=".42"/>
<circle cx="353.5" cy="245" r=".76" fill="#fff" stroke="#800000" stroke-width=".42"/>
<path d="M350.9 245.7v1.8" fill="none" stroke="#800000" stroke-width=".42"/>
<circle cx="350.9" cy="245" r=".76" fill="#fff" stroke="#800000" stroke-width=".42"/>
<path d="M350.9 247.5v5.1M353.5 247.5v5.1M356 247.5v5.1" fill="none" stroke="#800000" stroke-width=".42"/>
<path d="M380.2 255.1h2.5l-1.3 2.6zM381.4 252.6v5.1" fill="none" stroke="#004000" stroke-width=".42"/>
<path d="M376.3 242.4h10.2v5.1h-10.2z" fill="#c8c8aa" stroke="#800000" stroke-width=".42"/>
<path d="M384 245.7v1.8" fill="none" stroke="#800000" stroke-width=".42"/>
<circle cx="384" cy="245" r=".76" fill="#fff" stroke="#800000" stroke-width=".42"/>
<path d="M381.4 245.7v1.8" fill="none" stroke="#800000" stroke-width=".42"/>
<circle cx="381.4" cy="245" r=".76" fill="#fff" stroke="#800000" stroke-width=".42"/>
<path d="M378.9 245.7v1.8" fill="none" stroke="#800000" stroke-width=".42"/>
<circle cx="378.9" cy="245" r=".76" fill="#fff" stroke="#800000" stroke-width=".42"/>
<path d="M69 45.6h7.6a2.31 2.31 0 0 1 2.6 1.3 2.69 2.69 0 0 1-2.6 1.2 2.31 2.31 0 0 1 2.6 1.3 2.69 2.69 0 0 1-2.6 1.3 2.31 2.31 0 0 1 2.6 1.2 2.69 2.69 0 0 1-2.6 1.3 2.31 2.31 0 0 1 2.6 1.3 2.69 2.69 0 0 1-2.6 1.3 2.31 2.31 0 0 1 2.6 1.2 2.69 2.69 0 0 1-2.6 1.3 2.31 2.31 0 0 1 2.6 1.3 2.69 2.69 0 0 1-2.6 1.2 2.31 2.31 0 0 1 2.6 1.3 2.69 2.69 0 0 1-2.6 1.3 2.31 2.31 0 0 1 2.6 1.2 2.69 2.69 0 0 1-2.6 1.3h-7.6M80.4 43.1v25.4M81.7 43.1v25.4M83 43.1v25.4M94.4 45.6h-7.6a2.89 2.89 0 0 0-2.5 .9 .9 .9 0 0 0 .6 1.2l1.2 .4h.7a2.89 2.89 0 0 0-2.5 .9 .9 .9 0 0 0 .6 1.2l1.2 .4 .7 .1a2.89 2.89 0 0 0-2.5 .9 .9 .9 0 0 0 .6 1.2l1.2 .4h.7a2.89 2.89 0 0 0-2.5 .9 .9 .9 0 0 0 .6 1.2l1.2 .4 .7 .1a2.89 2.89 0 0 0-2.5 .9 .9 .9 0 0 0 .6 1.1l1.2 .4 .7 .1a2.89 2.89 0 0 0-2.5 .9 .9 .9 0 0 0 .6 1.2l1.2 .4h.7a2.89 2.89 0 0 0-2.5 .9 .9 .9 0 0 0 .6 1.2l1.2 .4 .7 .1a2.89 2.89 0 0 0-2.5 .9 .9 .9 0 0 0 .6 1.2l1.2 .4h.7h7.6M378.9 247.5v5.1M381.4 247.5v5.1M384 247.5v5.1" fill="none" stroke="#800000" stroke-width=".42"/>
<g fill="#004000" stroke="#004000" stroke-width=".42">
<circle cx="46.1" cy="65.9" r=".51"/>
<circle cx="46.1" cy="45.6" r=".51"/>
<circle cx="145.2" cy="65.9" r=".51"/>
<circle cx="127.4" cy="65.9" r=".51"/>
<circle cx="161.7" cy="65.9" r=".51"/>
<circle cx="174.4" cy="65.9" r=".51"/>
</g>
<g font-size="4.2" fill="#800000">
<text x="23.3" y="29.7">Linear PSU</text>
<text x="216.3" y="29.7">MCU</text>
<text x="24.6" y="92.6">Motor driver</text>
<text x="216.3" y="112.9">MCU essentials</text>
<text x="334.4" y="112.9">SD card module</text>
<text x="25.8" y="172.6">Relays</text>
<text x="217.6" y="203.1">Input/output buttons and peripherals</text>
</g>
<g font-size="3.1">
<text x="103.5" y="39.6">BR1</text>
<text x="134.8" y="36.8">U1</text>
<text x="181.8" y="38.4">D1</text>
<text x="53.6" y="42.2">RT1</text>
<text x="73.9" y="42.2">TRANSFORMER</text>
<text x="277.1" y="43.4">U4</text>
<text x="34.5" y="53.6">AC</text>
<text x="131.4" y="57.1">C1</text>
<text x="165.7" y="57.1">C2</text>
<text x="178.4" y="57.1">C3</text>
<text x="193.4" y="55.8">R1</text>
<text x="272.4" y="78.7">C7</text>
<text x="62.4" y="101.9">MOTOR</text>
<text x="117.2" y="111.7">R12</text>
<text x="120.9" y="120.9">PHOTO_RES</text>
<text x="98.4" y="129.5">C12</text>
<text x="141.2" y="131.1">DIAC</text>
<text x="118.3" y="135.1">R4</text>
<text x="168.3" y="134.6">TRIAC</text>
<text x="256.8" y="132">ICSP</text>
<text x="354.6" y="137.1">SD</text>
<text x="82.9" y="142.2">R2</text>
<text x="98.4" y="142.2">C13</text>
<text x="296.1" y="138.7">X1</text>
<text x="101.8" y="147.6">INDUCTOR</text>
<text x="118.7" y="144.7">C14</text>
<text x="134" y="144.7">C15</text>
<text x="229" y="148.5">R5</text>
<text x="295.3" y="156.2">C5</text>
<text x="310.5" y="156.2">C4</text>
<text x="230.5" y="166.3">C6</text>
<text x="266.1" y="162.5">C11</text>
<text x="381.2" y="206">5V</text>
<text x="93.3" y="213.3">D3</text>
<text x="122.6" y="212">RL1_UV</text>
<text x="217.4" y="210.8">KS1</text>
<text x="232.6" y="210.8">KS2</text>
<text x="310.3" y="210.8">R7</text>
<text x="323" y="210.8">R8</text>
<text x="347.1" y="210.8">R9</text>
<text x="77.7" y="230.4">R6</text>
<text x="103.5" y="229.8">Q1</text>
<text x="123.4" y="231.4">UV</text>
<text x="261.8" y="240">ENCODER</text>
<text x="289.8" y="240">ENC_BTN</text>
<text x="317.7" y="237.4">LCD-I2C</text>
<text x="348.2" y="236.2">SENS_A</text>
<text x="376.1" y="236.2">SENS_B</text>
<text x="223.7" y="242.5">PWM_LED</text>
</g>
<text font-size="2.5" fill="#800000" x="55" y="48.1" transform="rotate(90 55 48.1)">-tc</text>
<g font-size="2.1" fill="#800000">
<text x="69" y="28.5">TRANSFORMER 12V 3VA</text>
<text x="32.8" y="65.9" transform="rotate(-90 32.8 65.9)">220V AC INPUT</text>
</g>
<g font-size="2.1">
<text x="46.8" y="38" transform="rotate(-90 46.8 38)">L</text>
<text x="128.1" y="38" transform="rotate(-90 128.1 38)">12v</text>
<text x="134.8" y="39.7">7805</text>
<text x="70.4" y="45.2">1</text>
<text x="91.9" y="45.2">4</text>
<text x="131.3" y="45.2">1</text>
<text x="136.3" y="46.4">VI</text>
<text x="151" y="46.4">VO</text>
<text x="157.9" y="45.2">3</text>
<text x="261.6" y="47.6">RX</text>
<text x="273.5" y="46.5">2</text>
<text x="278.5" y="47.6">PD0/RXD/PCINT16</text>
<text x="308.2" y="47.6">PB0/ICP1/CLKO/PCINT0</text>
<text x="335.7" y="46.5">14</text>
<text x="345.8" y="47.6">ENC_A</text>
<text x="53.5" y="53.7">8.0R</text>
<text x="145.9" y="51.9" transform="rotate(-90 145.9 51.9)">GND</text>
<text x="181.8" y="50.3">LED</text>
<text x="261.9" y="50.2">TX</text>
<text x="273.5" y="51.6">4</text>
<text x="273.5" y="49">3</text>
<text x="278.5" y="52.7">PD2/INT0/PCINT18</text>
<text x="278.5" y="50.2">PD1/TXD/PCINT17</text>
<text x="310.2" y="52.7">PB2/SS/OC1B/PCINT2</text>
<text x="313.5" y="50.2">PB1/OC1A/PCINT1</text>
<text x="335.7" y="49">15</text>
<text x="335.7" y="51.6">16</text>
<text x="345.8" y="50.2">ENC_B</text>
<text x="345.8" y="52.7">CS</text>
<text x="42.3" y="59.2">1</text>
<text x="42.3" y="56.6">2</text>
<text x="144.7" y="56.9" transform="rotate(-90 144.7 56.9)">2</text>
<text x="193.4" y="58.8">1k</text>
<text x="253.6" y="55.2">MOT_PWM</text>
<text x="254.7" y="57.8">ENC_BTN</text>
<text x="272.4" y="59.2">11</text>
<text x="273.5" y="56.6">6</text>
<text x="273.5" y="54.1">5</text>
<text x="278.5" y="57.8">PD4/T0/XCK/PCINT20</text>
<text x="278.5" y="55.2">PD3/INT1/OC2B/PCINT19</text>
<text x="307.6" y="55.2">PB3/MOSI/OC2A/PCINT3</text>
<text x="313.9" y="57.8">PB4/MISO/PCINT4</text>
<text x="335.7" y="54.1">17</text>
<text x="335.7" y="56.6">18</text>
<text x="335.7" y="59.2">19</text>
<text x="345.8" y="55.2">MOTOR_BTN</text>
<text x="345.8" y="57.8">MISO</text>
<text x="34.5" y="64.3">TBLOCK-I2</text>
<text x="70.4" y="65.5">2</text>
<text x="91.9" y="65.5">3</text>
<text x="108.6" y="64.3">B125C1000</text>
<text x="131.4" y="60">2200u</text>
<text x="165.7" y="60">3300pF</text>
<text x="178.4" y="60">2200u</text>
<text x="272.4" y="61.7">12</text>
<text x="272.4" y="64.3">13</text>
<text x="278.5" y="62.9">PD6/AIN0/OC0A/PCINT22</text>
<text x="278.5" y="60.3">PD5/T1/OC0B/PCINT21</text>
<text x="278.5" y="65.4">PD7/AIN1/PCINT23</text>
<text x="305.2" y="65.4">PB7/TOSC2/XTAL2/PCINT7</text>
<text x="305.2" y="62.9">PB6/TOSC1/XTAL1/PCINT6</text>
<text x="314.9" y="60.3">PB5/SCK/PCINT5</text>
<text x="335.7" y="64.3">10</text>
<text x="335.7" y="61.7">9</text>
<text x="345.8" y="65.4">XTAL2</text>
<text x="345.8" y="62.9">XTAL1</text>
<text x="345.8" y="60.3">SCK</text>
<text x="73.9" y="70.6">TRAN-2P2S</text>
<text x="272.4" y="71.9">20</text>
<text x="272.4" y="69.3">21</text>
<text x="278.5" y="70.5">AREF</text>
<text x="313.5" y="70.5">PC0/ADC0/PCINT8</text>
<text x="335.7" y="71.9">24</text>
<text x="335.7" y="69.3">23</text>
<text x="345.8" y="70.5">EXT</text>
<text x="46.8" y="76.3" transform="rotate(-90 46.8 76.3)">N</text>
<text x="278.5" y="73">AVCC</text>
<text x="312.4" y="75.6">PC2/ADC2/PCINT10</text>
<text x="313.5" y="73">PC1/ADC1/PCINT9</text>
<text x="335.7" y="77">26</text>
<text x="335.7" y="74.4">25</text>
<text x="345.8" y="73">UV</text>
<text x="345.8" y="75.6">SENSOR_A</text>
<text x="272.4" y="81.6">10pF</text>
<text x="307.4" y="80.6">PC4/ADC4/SDA/PCINT12</text>
<text x="307.7" y="83.2">PC5/ADC5/SCL/PCINT13</text>
<text x="312.4" y="78.1">PC3/ADC3/PCINT11</text>
<text x="335.7" y="82">28</text>
<text x="335.7" y="79.5">27</text>
<text x="345.8" y="78.1">SENSOR_B</text>
<text x="345.8" y="80.6">SDA</text>
<text x="345.8" y="83.2">SCL</text>
<text x="277" y="89.7">ATMEGA328P</text>
<text x="311" y="85.7">PC6/RESET/PCINT14</text>
<text x="335.7" y="84.6">1</text>
<text x="345.8" y="85.7">RESET</text>
<text x="70.3" y="107.4">1</text>
<text x="70.3" y="104.9">2</text>
<text x="62.4" y="112.5">MOTOR</text>
<text x="117.2" y="114.6">10k</text>
<text x="73.5" y="121.7" transform="rotate(-90 73.5 121.7)">L</text>
<text x="98.4" y="123.5">150p</text>
<text x="117.3" y="124">1</text>
<text x="117.3" y="126.5">2</text>
<text x="120.9" y="131.6">CONN-SIL2</text>
<text x="137.7" y="136.7">2</text>
<text x="146.5" y="136.7">1</text>
<text x="168.3" y="137.5">L2002L8</text>
<text x="256.7" y="135">ICSP</text>
<text x="291.9" y="135.8" transform="rotate(-90 291.9 135.8)">XTAL2</text>
<text x="307.1" y="135.8" transform="rotate(-90 307.1 135.8)">XTAL1</text>
<text x="73.5" y="140.8" transform="rotate(-90 73.5 140.8)">N</text>
<text x="118.3" y="140.2">10k</text>
<text x="292.6" y="143">2</text>
<text x="303.9" y="143">1</text>
<text x="354.5" y="140">CONN-SIL6</text>
<text x="82.9" y="145.1">10k</text>
<text x="98.4" y="145.1">150p</text>
<text x="118.7" y="147.7">150p</text>
<text x="134" y="147.7">150p</text>
<text x="141.2" y="144.3">DIAC</text>
<text x="259" y="147.1" transform="rotate(-90 259 147.1)">1</text>
<text x="261.5" y="147.1" transform="rotate(-90 261.5 147.1)">2</text>
<text x="264.1" y="147.1" transform="rotate(-90 264.1 147.1)">3</text>
<text x="266.6" y="147.1" transform="rotate(-90 266.6 147.1)">4</text>
<text x="269.1" y="147.1" transform="rotate(-90 269.1 147.1)">5</text>
<text x="293.6" y="149.4">CRYSTAL</text>
<text x="101.8" y="153.2">200uH</text>
<text x="229" y="151.5">10k</text>
<text x="356.8" y="152.2" transform="rotate(-90 356.8 152.2)">1</text>
<text x="359.3" y="152.2" transform="rotate(-90 359.3 152.2)">2</text>
<text x="361.8" y="152.2" transform="rotate(-90 361.8 152.2)">3</text>
<text x="364.4" y="152.2" transform="rotate(-90 364.4 152.2)">4</text>
<text x="366.9" y="152.2" transform="rotate(-90 366.9 152.2)">5</text>
<text x="369.5" y="152.2" transform="rotate(-90 369.5 152.2)">6</text>
<text x="236.6" y="159.4">RESET</text>
<text x="265.2" y="157.5" transform="rotate(-90 265.2 157.5)">TX</text>
<text x="267.8" y="157.7" transform="rotate(-90 267.8 157.7)">RX</text>
<text x="295.3" y="159.1">10pF</text>
<text x="310.5" y="159.1">10pF</text>
<text x="266" y="165.4">100n</text>
<text x="363" y="167" transform="rotate(-90 363 167)">MISO</text>
<text x="365.6" y="167" transform="rotate(-90 365.6 167)">MOSI</text>
<text x="368.1" y="166" transform="rotate(-90 368.1 166)">SCK</text>
<text x="370.6" y="164.6" transform="rotate(-90 370.6 164.6)">CS</text>
<text x="230.5" y="169.2">10pF</text>
<text x="262.7" y="179.6" transform="rotate(-90 262.7 179.6)">RESET</text>
<text x="102.7" y="201.8" transform="rotate(-90 102.7 201.8)">12v</text>
<text x="114.1" y="199.3" transform="rotate(-90 114.1 199.3)">N</text>
<text x="377.7" y="209">1</text>
<text x="122.5" y="215">OMIH-SH-105D</text>
<text x="310.2" y="213.7">10k</text>
<text x="322.9" y="213.7">10k</text>
<text x="347.1" y="213.7">10k</text>
<text x="377.7" y="211.6">2</text>
<text x="93.3" y="216.2">1N4007</text>
<text x="294.4" y="220.3">ENC_A</text>
<text x="326.8" y="220.3">ENC_B</text>
<text x="353.5" y="221.6">ENC_BTN</text>
<text x="381.2" y="216.7">CONN-SIL2</text>
<text x="219.6" y="225.8" transform="rotate(-90 219.6 225.8)">1</text>
<text x="222.1" y="225.8" transform="rotate(-90 222.1 225.8)">2</text>
<text x="234.8" y="225.8" transform="rotate(-90 234.8 225.8)">1</text>
<text x="237.4" y="225.8" transform="rotate(-90 237.4 225.8)">2</text>
<text x="63.5" y="233">UV</text>
<text x="103.5" y="232.7">2N3904</text>
<text x="77.7" y="235.5">10k</text>
<text x="109.7" y="238.1">L</text>
<text x="119.9" y="234.4">1</text>
<text x="119.9" y="237">2</text>
<text x="348.2" y="239.1">External sensors</text>
<text x="376.1" y="239.1">External sensors</text>
<text x="123.4" y="242.1">UV</text>
<text x="223.7" y="245.4">Motor PWM LED</text>
<text x="261.8" y="242.9">Encoder</text>
<text x="289.7" y="242.9">Encoder button</text>
<text x="317.7" y="240.4">CONN-SIL4</text>
<text x="350.4" y="251.2" transform="rotate(-90 350.4 251.2)">3</text>
<text x="352.9" y="251.2" transform="rotate(-90 352.9 251.2)">2</text>
<text x="355.5" y="251.2" transform="rotate(-90 355.5 251.2)">1</text>
<text x="378.3" y="251.2" transform="rotate(-90 378.3 251.2)">3</text>
<text x="380.9" y="251.2" transform="rotate(-90 380.9 251.2)">2</text>
<text x="383.4" y="251.2" transform="rotate(-90 383.4 251.2)">1</text>
<text x="226" y="257.6" transform="rotate(-90 226 257.6)">1</text>
<text x="228.5" y="257.6" transform="rotate(-90 228.5 257.6)">2</text>
<text x="264.1" y="255.1" transform="rotate(-90 264.1 255.1)">1</text>
<text x="266.6" y="255.1" transform="rotate(-90 266.6 255.1)">2</text>
<text x="269.1" y="255.1" transform="rotate(-90 269.1 255.1)">3</text>
<text x="271.7" y="255.1" transform="rotate(-90 271.7 255.1)">4</text>
<text x="292" y="255.1" transform="rotate(-90 292 255.1)">2</text>
<text x="294.5" y="255.1" transform="rotate(-90 294.5 255.1)">1</text>
<text x="319.9" y="252.5" transform="rotate(-90 319.9 252.5)">1</text>
<text x="322.5" y="252.5" transform="rotate(-90 322.5 252.5)">2</text>
<text x="325" y="252.5" transform="rotate(-90 325 252.5)">3</text>
<text x="327.5" y="252.5" transform="rotate(-90 327.5 252.5)">4</text>
<text x="236.6" y="261">MOT_PWM</text>
<text x="302.7" y="261">ENC_BTN</text>
<text x="326.2" y="265.6" transform="rotate(-90 326.2 265.6)">SCL</text>
<text x="328.7" y="265.8" transform="rotate(-90 328.7 265.8)">SDA</text>
<text x="267.8" y="271.1" transform="rotate(-90 267.8 271.1)">ENC_A</text>
<text x="270.3" y="271.1" transform="rotate(-90 270.3 271.1)">ENC_B</text>
<text x="356.7" y="270.4" transform="rotate(-90 356.7 270.4)">SENSOR_A</text>
<text x="384.6" y="270.4" transform="rotate(-90 384.6 270.4)">SENSOR_B</text>
</g>
</svg>
